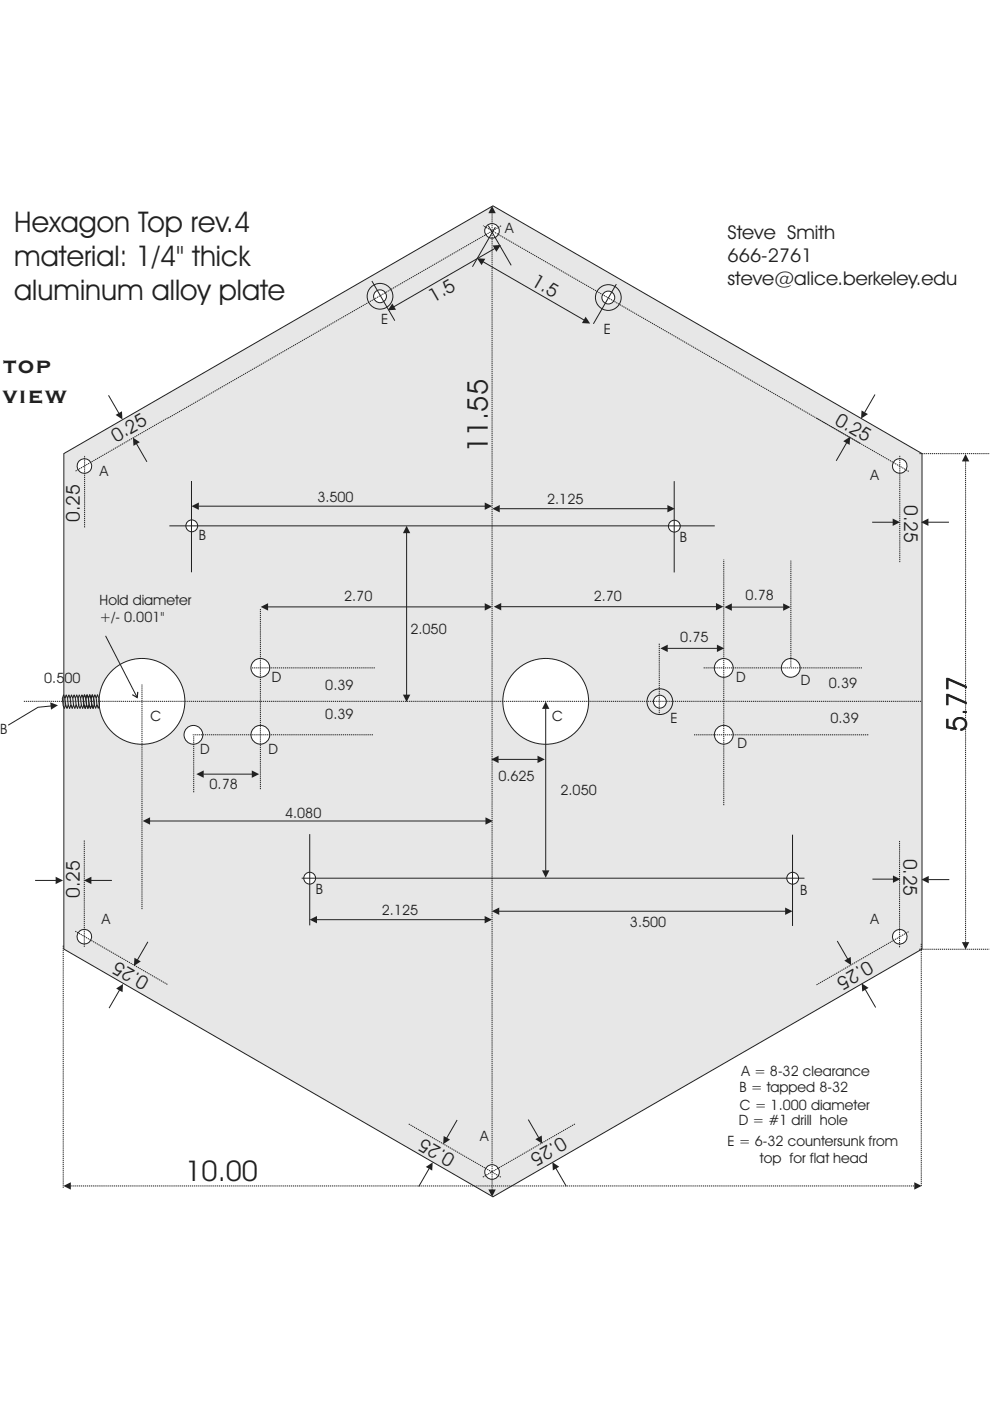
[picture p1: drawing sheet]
<svg xmlns="http://www.w3.org/2000/svg" width="210mm" height="297mm" viewBox="0 0 210 297" stroke-linecap="round" stroke-linejoin="round" font-family="sans-serif">
<path d="M13.5 96.2l91-52.6 91 52.6v105l-91 52.5-91-52.5z" fill-rule="evenodd" fill="#e6e7e9"/>
<path d="M13.5 96.2l91-52.6 91 52.6v105l-91 52.5-91-52.5z" fill="none" stroke="#231f20" stroke-width=".21"/>
<circle cx="30.1" cy="148.7" r="9.1" fill="#fff"/>
<circle cx="30.1" cy="148.7" r="9.1" fill="none" stroke="#231f20" stroke-width=".21"/>
<path d="M14.9 251.4h179" fill="none" stroke="#231f20" stroke-width=".21" stroke-dasharray=".3 .2" stroke-linecap="butt"/>
<g fill="#231f20">
<path d="M13.5 251.4l1.5-.7v1.5z"/>
<path d="M193.9 250.7l1.5 .7-1.5 .8z"/>
</g>
<path d="M195 96.2h14.8M204.7 199.8v-102.1M194.9 201.3h14.9M13.4 251.9v-51.5M195.3 251.5v-51.5" fill="none" stroke="#231f20" stroke-width=".21" stroke-dasharray=".3 .2" stroke-linecap="butt"/>
<g fill="#231f20">
<path d="M203.9 199.8h1.6l-.8 1.5z"/>
<path d="M204.7 96.3l.8 1.5h-1.6z"/>
</g>
<circle cx="104.3" cy="48.9" r="1.55" fill="#fff"/>
<circle cx="104.3" cy="48.9" r="1.55" fill="none" stroke="#231f20" stroke-width=".21"/>
<circle cx="17.9" cy="198.6" r="1.55" fill="#fff"/>
<g fill="none" stroke="#231f20" stroke-width=".21">
<path d="M19.3 186.7h4.4"/>
<circle cx="17.9" cy="198.6" r="1.55"/>
</g>
<path d="M17.9 178.2v22.6M35.5 208.7l-19.6-11.3" fill="none" stroke="#231f20" stroke-width=".21" stroke-dasharray=".3 .2" stroke-linecap="butt"/>
<path d="M17.8 186.7l1.6-.8v1.5z" fill="#231f20"/>
<path d="M31.4 199.7l-2.3 3.8" fill="none" stroke="#231f20" stroke-width=".21"/>
<path d="M28.5 203.1l1.4 .7-1.5 1z" fill="#231f20"/>
<path d="M7.4 186.7h4.5" fill="none" stroke="#231f20" stroke-width=".21"/>
<path d="M11.8 185.9l1.6 .8-1.6 .8z" fill="#231f20"/>
<path d="M25.3 209.9l-2.2 3.8" fill="none" stroke="#231f20" stroke-width=".21"/>
<path d="M24.6 209.6l1.5-1-.1 1.8z" fill="#231f20"/>
<circle cx="104.3" cy="248.5" r="1.55" fill="#fff"/>
<g fill="none" stroke="#231f20" stroke-width=".21">
<path d="M96.9 237.5l-2.2 3.8"/>
<circle cx="104.3" cy="248.5" r="1.55"/>
</g>
<path d="M86.7 238.3l19.5 11.3M121.9 238.3l-19.6 11.3" fill="none" stroke="#231f20" stroke-width=".21" stroke-dasharray=".3 .2" stroke-linecap="butt"/>
<path d="M94.1 240.8l1.3 .8-1.4 1z" fill="#231f20"/>
<path d="M112 237.4l2.2 3.8" fill="none" stroke="#231f20" stroke-width=".21"/>
<path d="M113.5 241.5l1.4-.8 .1 1.8z" fill="#231f20"/>
<path d="M91 247.7l-2.2 3.9" fill="none" stroke="#231f20" stroke-width=".21"/>
<path d="M90.3 247.4l1.4-1-.1 1.8z" fill="#231f20"/>
<path d="M117.9 247.7l2.2 3.8" fill="none" stroke="#231f20" stroke-width=".21"/>
<path d="M117.1 246.4l1.5 1-1.4 .7z" fill="#231f20"/>
<circle cx="190.8" cy="198.6" r="1.55" fill="#fff"/>
<g fill="none" stroke="#231f20" stroke-width=".21">
<path d="M177.5 199.5l2.2 3.8"/>
<circle cx="190.8" cy="198.6" r="1.55"/>
</g>
<path d="M190.7 178.3v22.6M173.1 208.8l19.6-11.3" fill="none" stroke="#231f20" stroke-width=".21" stroke-dasharray=".3 .2" stroke-linecap="butt"/>
<path d="M179 203.7l1.4-.8 .1 1.7z" fill="#231f20"/>
<path d="M185 186.4h4.4" fill="none" stroke="#231f20" stroke-width=".21"/>
<path d="M189.3 185.6l1.6 .8-1.6 .8z" fill="#231f20"/>
<path d="M183.4 209.8l2.3 3.8" fill="none" stroke="#231f20" stroke-width=".21"/>
<path d="M182.7 208.5l1.5 .9-1.4 .8z" fill="#231f20"/>
<path d="M196.8 186.5h4.5" fill="none" stroke="#231f20" stroke-width=".21"/>
<path d="M195.4 186.5l1.5-.8v1.6z" fill="#231f20"/>
<circle cx="190.8" cy="98.8" r="1.55" fill="#fff"/>
<g fill="none" stroke="#231f20" stroke-width=".21">
<path d="M184.9 110.7h4.5"/>
<circle cx="190.8" cy="98.8" r="1.55"/>
</g>
<path d="M173.2 88.7l19.5 11.3M190.8 119.2v-22.6" fill="none" stroke="#231f20" stroke-width=".21" stroke-dasharray=".3 .2" stroke-linecap="butt"/>
<path d="M189.3 109.9l1.5 .8-1.5 .8z" fill="#231f20"/>
<path d="M179.5 93.9l-2.2 3.8" fill="none" stroke="#231f20" stroke-width=".21"/>
<path d="M178.8 93.5l1.4-.9-.1 1.7z" fill="#231f20"/>
<path d="M196.8 110.7h4.4" fill="none" stroke="#231f20" stroke-width=".21"/>
<path d="M195.3 110.7l1.5-.8v1.6z" fill="#231f20"/>
<path d="M185.5 83.6l-2.2 3.9" fill="none" stroke="#231f20" stroke-width=".21"/>
<path d="M182.7 87l1.3 .8-1.4 1z" fill="#231f20"/>
<circle cx="17.9" cy="98.8" r="1.55" fill="#fff"/>
<g fill="none" stroke="#231f20" stroke-width=".21">
<path d="M28.9 94.1l2.2 3.8"/>
<circle cx="17.9" cy="98.8" r="1.55"/>
</g>
<path d="M35.5 88.6l-19.5 11.3M17.9 111.8v-15.3M30.1 192.8v-47.8" fill="none" stroke="#231f20" stroke-width=".21" stroke-dasharray=".3 .2" stroke-linecap="butt"/>
<path d="M28.2 92.8l1.4 1-1.3 .7z" fill="#231f20"/>
<path d="M23 83.8l2.2 3.9" fill="none" stroke="#231f20" stroke-width=".21"/>
<path d="M24.5 88l1.4-.8 .1 1.7z" fill="#231f20"/>
<g fill="none" stroke="#231f20" stroke-width=".21">
<path d="M10.8 149.7l-2.7 .3-6.4 3.8M13.8 148.1l.1 1.4M14.3 148l.2 1.5M14.9 148l.1 1.5M15.4 148.1l.2 1.4M16 148.1l.1 1.4M16.5 148.1l-.2-.8-.3 .8-.3-.8-.3 .8-.2-.8-.3 .8-.3-.8-.3 .8-.3-.8-.2 .8-.3-.8-.3 .8 .2 1.5 .2 .6 .3-.8 .3 .8 .3-.8 .3 .8 .2-.8 .3 .8 .3-.8 .3 .8 .2-.8 .3 .8 .3-.8M16.6 148.1l.1 1.4M17.1 148.1l.2 1.4M17.7 148l.1 1.5M17.9 147.3l-.3 .8 .2 1.5 .3 .6M17.9 147.3l.3 .7 .3-.7 .2 .7 .3-.7 .3 .7 .3-.7 .2 .7 .3-.7 .3 .7 .3-.7 .3 .7"/>
<path d="M18.2 148.1l.1 1.4M18.2 148l.2 1.5M18.7 148l.2 1.5M18.8 148.1l.1 1.4M19.3 148l.2 1.5-.2-1.4M19.8 148.1l.2 1.4M19.9 148.1l-.3-.8-.3 .8-.3-.8-.2 .8-.3-.8-.3 .8-.3-.8-.2 .8-.3-.8-.3 .8-.3-.8-.3 .8 .2 1.5 .3 .6 .3-.8 .2 .8 .3-.8 .3 .8 .3-.8 .2 .8 .3-.8 .3 .8 .3-.8 .2 .8 .3-.8M19.9 148.1l.1 1.4M20.4 148.1l.2 1.4M21 148.1l.1 1.4M21.1 149.4l-.3 .8-.2-.8-.3 .8-.3-.8-.3 .8-.3-.8-.2 .8-.3-.8-.3 .8-.3-.8-.2 .8"/>
</g>
<path d="M10.7 148.9l1.6 .6-1.5 1z" fill="#231f20"/>
<path d="M31.7 174.1h71.3" fill="none" stroke="#231f20" stroke-width=".21"/>
<g fill="#231f20">
<path d="M30.3 174.1l1.5-.8v1.5z"/>
<path d="M102.9 173.3l1.6 .8-1.6 .7z"/>
</g>
<path d="M155.1 128.7h11" fill="none" stroke="#231f20" stroke-width=".21"/>
<g fill="#231f20">
<path d="M153.6 128.7l1.6-.8v1.6z"/>
<path d="M166 127.9l1.6 .8-1.6 .8z"/>
</g>
<path d="M141.5 137.5h10.6" fill="none" stroke="#231f20" stroke-width=".21"/>
<g fill="#231f20">
<path d="M140 137.5l1.6-.8v1.5z"/>
<path d="M152 136.7l1.6 .8-1.6 .7z"/>
</g>
<circle cx="167.7" cy="141.6" r="1.99" fill="#fff"/>
<g fill="none" stroke="#231f20" stroke-width=".21">
<path d="M56.8 128.7h46.1"/>
<circle cx="167.7" cy="141.6" r="1.99"/>
</g>
<path d="M167.7 141.4v-22.5" fill="none" stroke="#231f20" stroke-width=".21" stroke-dasharray=".3 .2" stroke-linecap="butt"/>
<g fill="#231f20">
<path d="M55.3 128.7l1.5-.8v1.6z"/>
<path d="M102.8 127.9l1.5 .8-1.5 .8z"/>
</g>
<path d="M106.2 128.6h45.7" fill="none" stroke="#231f20" stroke-width=".21"/>
<g fill="#231f20">
<path d="M104.7 128.6l1.6-.7v1.5z"/>
<path d="M151.8 127.9l1.6 .7-1.6 .8z"/>
</g>
<circle cx="40.7" cy="111.5" r="1.25" fill="#fff"/>
<circle cx="40.7" cy="111.5" r="1.25" fill="none" stroke="#231f20" stroke-width=".21"/>
<circle cx="143" cy="111.6" r="1.25" fill="#fff"/>
<g fill="none" stroke="#231f20" stroke-width=".21">
<path d="M35.9 111.5h115.6"/>
<circle cx="143" cy="111.6" r="1.25"/>
</g>
<circle cx="168.1" cy="186.2" r="1.25" fill="#fff"/>
<g fill="none" stroke="#231f20" stroke-width=".21">
<path d="M40.6 102v19.3M42.1 107.3h60.8M142.9 102v19.4"/>
<circle cx="168.1" cy="186.2" r="1.25"/>
</g>
<g fill="#231f20">
<path d="M40.6 107.3l1.6-.8v1.6z"/>
<path d="M102.8 106.5l1.5 .8-1.5 .8z"/>
</g>
<path d="M105.9 107.9h35.7" fill="none" stroke="#231f20" stroke-width=".21"/>
<g fill="#231f20">
<path d="M104.4 107.9l1.6-.8v1.5z"/>
<path d="M141.5 107.1l1.6 .8-1.6 .7z"/>
</g>
<path d="M104.9 52.7l-21.4 12.3" fill="none" stroke="#231f20" stroke-width=".21"/>
<g fill="#231f20">
<path d="M83.2 64.3l.8 1.4-1.8 .1z"/>
<path d="M104.5 52l1.7-.1-1 1.5z"/>
</g>
<path d="M102.4 55.5l21.4 12.4" fill="none" stroke="#231f20" stroke-width=".21"/>
<g fill="#231f20">
<path d="M124.2 67.1l.9 1.5-1.7-.1z"/>
<path d="M101.2 54.8l1.7 .1-.8 1.3z"/>
</g>
<circle cx="115.7" cy="148.7" r="9.1" fill="#fff"/>
<g fill="none" stroke="#231f20" stroke-width=".21">
<path d="M115.7 150.2v34.4"/>
<circle cx="115.7" cy="148.7" r="9.1"/>
</g>
<g fill="#231f20">
<path d="M114.9 184.5h1.6l-.8 1.6z"/>
<path d="M115.7 148.7l.8 1.6h-1.6z"/>
</g>
<path d="M86.2 113v34.4" fill="none" stroke="#231f20" stroke-width=".21"/>
<g fill="#231f20">
<path d="M85.4 147.3h1.6l-.8 1.5z"/>
<path d="M86.2 111.5l.8 1.5h-1.6z"/>
</g>
<path d="M105.6 161h8.4" fill="none" stroke="#231f20" stroke-width=".21"/>
<g fill="#231f20">
<path d="M104.2 161l1.5-.8v1.6z"/>
<path d="M114 160.2l1.5 .8-1.5 .8z"/>
</g>
<path d="M43.1 164.1h10.4" fill="none" stroke="#231f20" stroke-width=".21"/>
<g fill="#231f20">
<path d="M41.6 164.1l1.6-.7v1.5z"/>
<path d="M53.4 163.4l1.5 .7-1.5 .8z"/>
</g>
<circle cx="153.5" cy="141.6" r="1.99" fill="#fff"/>
<circle cx="153.5" cy="141.6" r="1.99" fill="none" stroke="#231f20" stroke-width=".21"/>
<circle cx="153.5" cy="155.8" r="1.99" fill="#fff"/>
<circle cx="153.5" cy="155.8" r="1.99" fill="none" stroke="#231f20" stroke-width=".21"/>
<circle cx="55.2" cy="155.8" r="1.99" fill="#fff"/>
<circle cx="55.2" cy="155.8" r="1.99" fill="none" stroke="#231f20" stroke-width=".21"/>
<circle cx="55.2" cy="141.6" r="1.99" fill="#fff"/>
<circle cx="55.2" cy="141.6" r="1.99" fill="none" stroke="#231f20" stroke-width=".21"/>
<circle cx="41" cy="155.8" r="1.99" fill="#fff"/>
<g fill="none" stroke="#231f20" stroke-width=".21">
<path d="M168 177v19.3M105.8 193.2h60.7"/>
<circle cx="41" cy="155.8" r="1.99"/>
</g>
<path d="M79.1 155.8h-38.2M79.5 141.6h-26.1M182.8 141.6h-33.7M184.1 155.8h-37M41.1 168v-12" fill="none" stroke="#231f20" stroke-width=".21" stroke-dasharray=".3 .2" stroke-linecap="butt"/>
<g fill="#231f20">
<path d="M104.3 193.2l1.6-.8v1.6z"/>
<path d="M166.5 192.4l1.5 .8-1.5 .8z"/>
</g>
<circle cx="65.7" cy="186.2" r="1.25" fill="#fff"/>
<g fill="none" stroke="#231f20" stroke-width=".21">
<path d="M65.7 176.8v19.4M67.1 195h35.7"/>
<circle cx="65.7" cy="186.2" r="1.25"/>
</g>
<g fill="#231f20">
<path d="M65.6 195l1.6-.8v1.6z"/>
<path d="M102.8 194.2l1.5 .8-1.5 .8z"/>
</g>
<path d="M55.2 167.3v-38.2M153.5 170.7v-52.1" fill="none" stroke="#231f20" stroke-width=".21" stroke-dasharray=".3 .2" stroke-linecap="butt"/>
<g fill="none" stroke="#231f20" stroke-width=".21">
<path d="M64 186.2h106.6"/>
<circle cx="139.9" cy="148.8" r="2.73"/>
</g>
<circle cx="139.9" cy="148.8" r="1.36" fill="#fff"/>
<g fill="none" stroke="#231f20" stroke-width=".21">
<circle cx="80.6" cy="62.8" r="2.73"/>
<circle cx="139.9" cy="148.8" r="1.36"/>
</g>
<circle cx="80.6" cy="62.8" r="1.36" fill="#fff"/>
<g fill="none" stroke="#231f20" stroke-width=".21">
<circle cx="80.6" cy="62.8" r="1.36"/>
<circle cx="129" cy="63.1" r="2.73"/>
</g>
<circle cx="129" cy="63.1" r="1.36" fill="#fff"/>
<circle cx="129" cy="63.1" r="1.36" fill="none" stroke="#231f20" stroke-width=".21"/>
<path d="M35.7 88.6l70.6-40.8M182.3 94l-79.9-46.2M104.3 252.3v-207.2" fill="none" stroke="#231f20" stroke-width=".21" stroke-dasharray=".3 .2" stroke-linecap="butt"/>
<g fill="#231f20">
<path d="M103.6 252.2h1.5l-.8 1.5z"/>
<path d="M104.3 43.6l.8 1.6h-1.5z"/>
</g>
<path d="M139.8 136.5v15.2M5.1 148.7h190.2" fill="none" stroke="#231f20" stroke-width=".21" stroke-dasharray=".3 .2" stroke-linecap="butt"/>
<path d="M78.9 59.6l4.8 8.4M103.5 47.8l4.9 8.5M105 48.1l-4.8 8.5M130.7 60.2l-4.9 8.5M22.4 134.8l6.6 12.9" fill="none" stroke="#231f20" stroke-width=".21"/>
<path d="M29.2 146.7l-.1 1.2-1.1-.6" fill="none" stroke="#231f20" stroke-width=".25"/>
<g font-size="6.1" fill="#231f20">
<text x="3" y="49.1">Hexagon Top rev.4</text>
<text x="3" y="56.4">material: 1/4&quot; thick</text>
<text x="3" y="63.6">aluminum alloy plate</text>
<text x=".5" y="79">top</text>
<text x=".5" y="85.4">view</text>
<text x="103.4" y="95.8" transform="rotate(-90 103.4 95.8)">11.55</text>
<text x="205" y="155.2" transform="rotate(-90 205 155.2)">5.77</text>
<text x="39.3" y="250.5">10.00</text>
</g>
<g font-size="4" fill="#231f20">
<text x="154.2" y="50.7">Steve Smith</text>
<text x="154.2" y="55.5">666-2761</text>
<text x="91.9" y="64.2" transform="rotate(-30 91.9 64.2)">1.5</text>
<text x="112.5" y="60.3" transform="rotate(30 112.5 60.3)">1.5</text>
<text x="154.2" y="60.4">steve@alice.berkeley.edu</text>
<text x="176.8" y="89.8" transform="rotate(30 176.8 89.8)">0.25</text>
<text x="24.6" y="93.9" transform="rotate(-30 24.6 93.9)">0.25</text>
<text x="191.7" y="107.1" transform="rotate(90 191.7 107.1)">0.25</text>
<text x="16.9" y="110.7" transform="rotate(-90 16.9 110.7)">0.25</text>
<text x="191.6" y="182" transform="rotate(90 191.6 182)">0.25</text>
<text x="16.9" y="190.3" transform="rotate(-90 16.9 190.3)">0.25</text>
<text x="184.1" y="203.6" transform="rotate(150 184.1 203.6)">0.25</text>
<text x="31.8" y="207.6" transform="rotate(-150 31.8 207.6)">0.25</text>
<text x="96.7" y="245.2" transform="rotate(-150 96.7 245.2)">0.25</text>
<text x="119.1" y="240.9" transform="rotate(150 119.1 240.9)">0.25</text>
</g>
<g font-size="3" fill="#231f20">
<text x="107.1" y="49.4">A</text>
<text x="80.8" y="68.7">E</text>
<text x="128.1" y="70.9">E</text>
<text x="21.2" y="101">A</text>
<text x="184.6" y="101.8">A</text>
<text x="67.3" y="106.5">3.500</text>
<text x="116" y="106.8">2.125</text>
<text x="42.1" y="114.6">B</text>
<text x="144.1" y="114.9">B</text>
<text x="21.1" y="128.2">Hold diameter</text>
<text x="21.1" y="131.8">+/- 0.001&quot;</text>
<text x="73" y="127.5">2.70</text>
<text x="125.9" y="127.5">2.70</text>
<text x="158.1" y="127.3">0.78</text>
<text x="87" y="134.5">2.050</text>
<text x="144.2" y="136.2">0.75</text>
<text x="9.4" y="144.7">0.500</text>
<text x="57.6" y="144.5">D</text>
<text x="69" y="146.2">0.39</text>
<text x="156.1" y="144.5">D</text>
<text x="169.8" y="145.3">D</text>
<text x="175.7" y="145.9">0.39</text>
<text x="0" y="155.7">B</text>
<text x="31.9" y="152.9">C</text>
<text x="69" y="152.5">0.39</text>
<text x="117.1" y="152.9">C</text>
<text x="142.2" y="153.4">E</text>
<text x="176.1" y="153.2">0.39</text>
<text x="42.4" y="159.9">D</text>
<text x="56.9" y="159.9">D</text>
<text x="156.4" y="158.5">D</text>
<text x="44.4" y="167.2">0.78</text>
<text x="105.7" y="165.6">0.625</text>
<text x="60.5" y="173.5">4.080</text>
<text x="118.8" y="168.5">2.050</text>
<text x="67" y="189.5">B</text>
<text x="169.6" y="189.8">B</text>
<text x="21.6" y="196">A</text>
<text x="81" y="194.1">2.125</text>
<text x="133.6" y="196.5">3.500</text>
<text x="184.6" y="196">A</text>
<text x="156.8" y="231.5">B = tapped 8-32</text>
<text x="157.2" y="228.1">A = 8-32 clearance</text>
<text x="156.7" y="238.6">D = #1 drill hole</text>
<text x="156.9" y="235.3">C = 1.000 diameter</text>
<text x="101.8" y="242">A</text>
<text x="154.3" y="243">E = 6-32 countersunk from</text>
<text x="161.1" y="246.6">top for flat head</text>
</g>
</svg>
